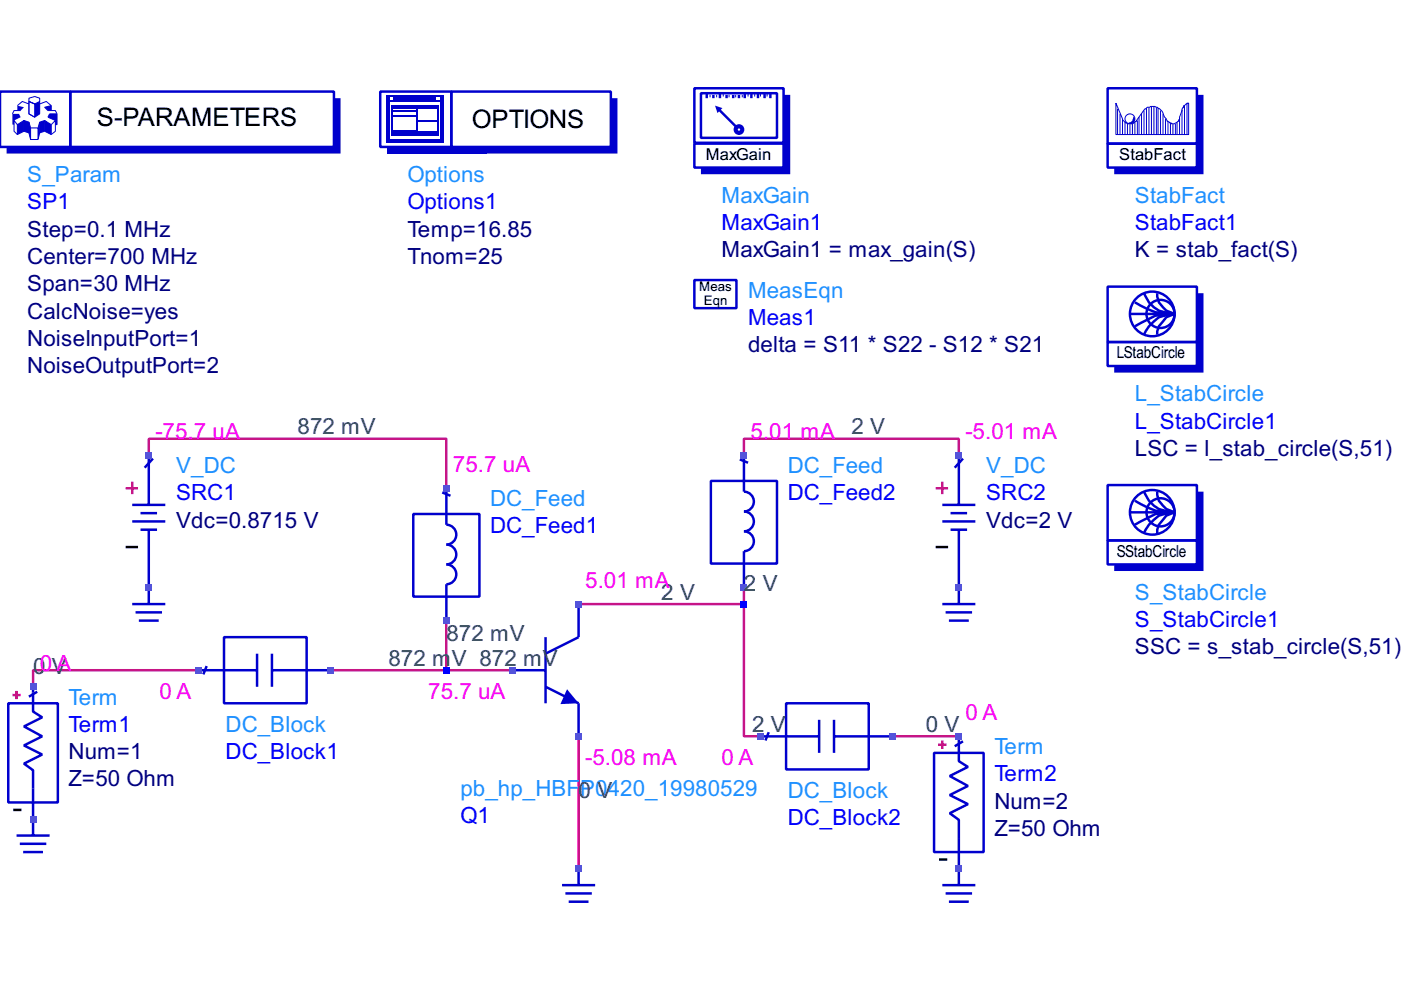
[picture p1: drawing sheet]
<svg xmlns="http://www.w3.org/2000/svg" width="297mm" height="210mm" viewBox="0 0 297 210" stroke-linecap="round" stroke-linejoin="round" font-family="sans-serif">
<path d="M31.5 96.5v-3.5h63.1v10.5M157.7 96.5v-3.5h45.6v3.5M94.6 131.6v10.5M122.7 128.1h35M157.7 128.1v28h3.5M157.7 124.6v3.5M42.1 142.1h-35.1v3.5M70.1 142.1h38.6M122.7 156.1v28.1M189.3 156.1h14" fill="none" stroke="#c71585" stroke-width=".53"/>
<g fill="none" stroke="#0000cd" stroke-width=".53">
<path d="M156.9 97.4l1.7 .7M157.7 96.5v7.7a2.1 2.1 0 0 1 2.1 2.1 2.1 2.1 0 0 1-2.1 2.1 2.1 2.1 0 0 1 2.1 2.2 2.1 2.1 0 0 1-2.1 2.1 2.1 2.1 0 0 1 2.1 2.1 2.1 2.1 0 0 1-2.1 2.1v7.7M87.6 109h14v17.5h-14zM93.8 104.4l1.7 .7M94.6 103.5v7.8a2.1 2.1 0 0 1 2.1 2.1 2.1 2.1 0 0 1-2.1 2.1 2.1 2.1 0 0 1 2.1 2.1 2.1 2.1 0 0 1-2.1 2.1 2.1 2.1 0 0 1 2.1 2.1 2.1 2.1 0 0 1-2.1 2.1v7.7M150.7 102h14v17.5h-14zM47.5 135.1h17.5v14h-17.5zM54.5 138.6v7M57.7 138.6v7M115.7 135.1v14M122.7 128.1v7l-7 3.5M42.1 142.1h12.4"/>
<path d="M43.8 141.2l-.7 1.8M57.7 142.1h12.4M108.7 142.1h7M115.7 145.6l7 3.5v7M161.2 156.1h12.5M163 155.2l-.7 1.8M166.7 149.1h17.5v14h-17.5zM173.7 152.6v7M176.8 156.1h12.5M176.8 152.6v7M119.2 187.7h7M119.9 189.4h5.6"/>
<path d="M120.6 191.2h4.2M122.7 184.2v3.5"/>
</g>
<path d="M120.2 146.1l2.5 3-3.9 .2z" fill="#0000cd"/>
<g fill="none" stroke="#0000cd" stroke-width=".53">
<path d="M147.2 59.4h8.9v5.9h-8.9zM31.5 96.5v10.5M32.4 97.2l-1.7 2M203.3 96.5v10.5M204.2 97.2l-1.8 2M28 110.6h7.1M28 107h7.1M29.8 112.3h3.5M29.8 108.8h3.5M31.5 112.3v15.8M199.8 110.6h7M199.8 107h7"/>
<path d="M201.5 112.3h3.5M201.5 108.8h3.5M203.3 112.3v15.8M234.8 114.6h19v5.1h-19zM234.8 102.8h19v11.8h-19zM239.6 108.6h9.4M240.6 106.2l2.7 1.4 1.7 .7 4 .3M242.5 104.2a6.1 6.1 0 0 0 4.4 4.1l2.1 .3M245.4 104.2v.7a4.9 4.9 0 0 0 3.6 3.7M249 108.6l-1.7 .7-1.6 2-.3 1v.7M249 108.6l-3.3 .7a8.5 8.5 0 0 0-3.2 3.7M249 108.6l-4 .4-4.4 2.3"/>
<path d="M28 128.1h7.1M28.7 129.8h5.6M29.4 131.6h4.2M199.8 128.1h7M200.5 129.8h5.6M201.2 131.6h4.2M1.8 149.1h10.5v21h-10.5zM7 145.6v5.3l1.9 1.2-3.8 1.9 3.8 2.1-3.8 2 3.8 1.9-3.8 1.9 1.9 1.4v13.9M7.9 146.7l-1.8 1M198 159.6h10.6v21.1h-10.6zM203.3 156.1v5.3l1.9 1.2-3.8 1.9 3.8 2.1-3.8 2 3.8 1.9-3.8 1.9 1.9 1.4v13.9M204.2 157.2l-1.8 1"/>
<path d="M3.5 177.2h7M4.2 178.9h5.6M4.9 180.7h4.2M199.8 187.7h7M200.5 189.4h5.6M201.2 191.2h4.2"/>
<circle cx="244.3" cy="108.6" r="4.7"/>
<circle cx="246.1" cy="108.6" r="2.98"/>
</g>
<path d="M26.6 116h2.7M198.4 116h2.6M2.8 171.7h1.8M199.1 182.2h1.7" fill="none" stroke="#000" stroke-width=".53"/>
<path d="M26.6 103.5h2.7M28 102.1v2.7M198.4 103.5h2.6M199.8 102.1v2.7M2.6 147.4h1.8M3.5 146.5v1.7M198.9 157.9h1.8M199.8 157v1.8" fill="none" stroke="#ff4500" stroke-width=".53"/>
<path d="M156.2 59.7v5.6" fill="none" stroke="#0000cd" stroke-width=".21"/>
<path d="M236.2 119.7h17.6v-15.5h1.4v16.9h-19z" fill="#0000cd"/>
<g fill="none" stroke="#0000cd" stroke-width=".53">
<path d="M234.8 72.5h19v5.1h-19zM234.8 60.8h19v11.7h-19zM239.6 66.6h9.4M240.6 64.1l2.7 1.4 1.7 .7 4 .4M242.5 62.2a6.1 6.1 0 0 0 4.4 4l2.1 .4M245.4 62.2v.7a4.9 4.9 0 0 0 3.6 3.7M249 66.6l-1.7 .7-1.6 1.9-.3 1v.7M249 66.6l-3.3 .7a8.5 8.5 0 0 0-3.2 3.6M249 66.6l-4 .3-4.4 2.3"/>
<circle cx="244.3" cy="66.6" r="4.7"/>
<circle cx="246.1" cy="66.6" r="2.98"/>
</g>
<path d="M236.2 77.6h17.6v-15.4h1.4v16.8h-19z" fill="#0000cd"/>
<g fill="none" stroke="#0000cd" stroke-width=".21">
<path d="M236.6 21.9l1.4 3.5a2.24 2.24 0 0 0 2.1 .8l.9-.5 1.7-2.6 .6-.4h.5a1.5 1.5 0 0 1 1.7 .2 2.53 2.53 0 0 1 1.4 1.9l.4 .4 .2 .5 .5 .2v.2h.3v.1h.7l.4-.1 .5-.4v-.3h.2v-.6l.5-1.7 .2-.4h.2v-.3l.7-.4v-.1h.3v6.6h-15.4zM236.9 23.1v5.4M237.5 24.1v4.4M238 25.4v3.1M238.5 25.9v2.6M239 26.2v2.3M239.6 26.4v2.1M240.1 26.2v2.3M240.6 25.9v2.6M241.1 25.5v3M241.5 24.8v3.7M242 24.1v4.4"/>
<path d="M242.5 23.4v5.1M243.1 22.9v5.6M243.6 22.7v5.8M244.1 22.6v5.9M244.7 22.6v5.9M245.2 22.7v5.8M245.5 22.9v5.6M246.1 23.4v5.1M246.6 24.1v4.4M247.1 25.2v3.3M247.6 25.7v2.8M248.2 26.1v2.4"/>
<path d="M248.7 26.2v2.3M249.2 26.2v2.3M249.6 25.9v2.6M250.1 25v3.5M250.6 23.3v5.2M251.1 22.4v6.1M251.7 22v6.5"/>
<circle cx="239.6" cy="25.2" r="1.05"/>
</g>
<path d="M234.8 18.7h19v11.8h-19zM234.8 30.5h19v5h-19z" fill="none" stroke="#0000cd" stroke-width=".53"/>
<g fill="#0000cd">
<path d="M238.9 26.1h.3a1.14 1.14 0 0 0 1.1-1.3l.1-.1 .2 .3a1.37 1.37 0 0 1-.7 1.2h-.9z"/>
<path d="M236.2 35.5h17.6v-15.4h1.4v16.8h-19z"/>
</g>
<path d="M147.2 18.7h18.9v11.6h-18.9zM148.6 19.8h16.1v9.4h-16.1zM147.2 30.5h18.9v5h-18.9zM152.3 23.1l3.8 3.8" fill="none" stroke="#0000cd" stroke-width=".53"/>
<circle cx="156.7" cy="27.5" r=".7" fill="none" stroke="#0000cd" stroke-width=".88" stroke-linecap="butt"/>
<path d="M151.6 22.4l1.6 .5-1.1 1.1z" fill="#0000cd"/>
<path d="M153.3 19.9v.6M158.6 19.9v.6M160 19.9v.6M161.2 19.9v.6M162.6 19.9v.6M150.5 20.1v.5M151.9 20.1v.5M154.6 20.1v.5M156 20.1v.5M157.4 20.1v.5" fill="none" stroke="#0000cd" stroke-width=".21"/>
<path d="M149.8 19.9v.9M152.6 19.9v.9M157.9 19.9v.9M159.3 19.9v.9M160.7 19.9v.9M162.1 19.9v.9M163.3 19.9v.9M151.2 20.1v.7M154 20.1v.7M155.4 20.1v.7M156.7 20.1v.7" fill="none" stroke="#0000cd" stroke-width=".53"/>
<path d="M148.6 35.5h17.5v-15.4h1.4v16.8h-18.9z" fill="#0000cd"/>
<path d="M80.6 19.4h15.1v11.8h-15.1zM95.7 19.4h33.8v11.8h-33.8z" fill="none" stroke="#0000cd" stroke-width=".53"/>
<g fill="#0000cd">
<path d="M83.2 20.5h9.2v.7h-9.2z"/>
<path d="M81.8 20.5h.7v9.1h-.7z"/>
<path d="M93.4 20.5h.7v9.1h-.7z"/>
</g>
<path d="M81.8 20.3h12.3M82.5 21.3h10.9" fill="none" stroke="#0000cd" stroke-width=".35"/>
<g fill="#0000cd">
<path d="M82.2 31.2h21v1.4h-21z"/>
<path d="M103.2 31.2h26.3v-10.4h1.4v11.8h-27.7z"/>
</g>
<path d="M82.9 22.6h10.2" fill="none" stroke="#0000cd" stroke-width=".35"/>
<path d="M81.8 29.6h12.3v.7h-12.3z" fill="#0000cd"/>
<path d="M82.9 22.9h10.2M88.5 23.1v5.4" fill="none" stroke="#0000cd" stroke-width=".35"/>
<g fill="#0000cd">
<path d="M88.7 27.8h4v.7h-4z"/>
<path d="M83.2 27.5h5.1v1h-5.1z"/>
</g>
<path d="M83.1 22.7v6.2M83.2 28.7h9.5M83.2 24.7h5.1M83.2 23.6h5.1M88.7 25.7h4M92.9 22.7v6.2" fill="none" stroke="#0000cd" stroke-width=".35"/>
<path d="M0 19.4h14.9v11.8h-14.9zM14.9 19.4h55.9v11.8h-55.9z" fill="none" stroke="#0000cd" stroke-width=".53"/>
<g fill="none" stroke="#0000cd" stroke-width=".21">
<path d="M3.7 26.4l1.4-.9v2.3l-1.4 .7zM3.7 26.4l-.7-.9v2.3l.7 .7M4.4 23.4h-1.4l-.4 .7M5.1 25.5l1 .4v2.3l-1-.4M6.1 20.8l1.3-.3 1 .3v.7l-1 .5-1.3-.5zM6.1 21.5v2.6l1.3 .7 1-.7v-2.6M6.1 22l-1.4-.5-1 .9M6.1 28.2l.4 1.4M6.1 25.9l.4 1.2M6.5 29.6h1.6M6.5 27.1v2.5M6.5 27.1h1.6"/>
<path d="M8.1 27.1v2.5M8.4 22l1.4-.5 1.1 .9M8.4 28.2l-.3 1.4M8.4 25.9l-.3 1.2M9.5 25.5l1.4 .9v2.1l-1.4-.7zM9.5 25.5l-1.1 .4v2.3l1.1-.4M10.9 23.4v-1l-1.4 .3 .7 .7h1.5l.4 .7M10.9 26.4l.8-.9v2.3l-.8 .7M12.1 24.1v2.3h-.4M12.1 24.1h-1.6l-.3 .7 1.5 .7"/>
</g>
<g fill="#0000cd">
<path d="M1.4 31.2h69.4v-10.4h1.4v11.8h-70.8z"/>
<path d="M7.4 22l1-.5v2.6l-1 .7z"/>
</g>
<path d="M6.1 21.5l1.3 .5v2.8l-1.3-.7zM6.1 21.5l1.3 .5" fill="none" stroke="#0000cd" stroke-width=".21"/>
<path d="M8.2 25.9v3.7" fill="none" stroke="#0000cd" stroke-width=".35"/>
<g fill="#0000cd">
<path d="M3.7 26.4l1.4-.9v2.3l-1.4 .7z"/>
<path d="M8.4 25.9l1.1-.4v2.3l-1.1 .4z"/>
<path d="M9.5 25.5l1.4 .9v2.1l-1.4-.7z"/>
<path d="M10.5 24.1h1.6v2.3h-.4v-.9l-1.5-.7z"/>
<path d="M9.5 22.7l1.4-.3v1h-.7z"/>
<path d="M5.1 25.5l1 .4 .4 1.2v2.5l-.4-1.4-1-.4z"/>
<path d="M3.7 22.4l1.4 .3-.7 .7h-.7z"/>
<path d="M2.6 24.1h1.4l.4 .7-1.4 .7v.9h-.4z"/>
</g>
<g fill="#4169e1">
<path d="M6.3 172.9h1.4v1.5h-1.4z"/>
<path d="M6.3 144.9h1.4v1.4h-1.4z"/>
<path d="M30.8 123.9h1.4v1.4h-1.4z"/>
<path d="M30.8 95.8h1.4v1.4h-1.4z"/>
<path d="M41.4 141.4h1.4v1.4h-1.4z"/>
<path d="M69.4 141.4h1.4v1.4h-1.4z"/>
</g>
<path d="M93.9 141.4h1.4v1.4h-1.4z" fill="#00f"/>
<g fill="#4169e1">
<path d="M93.9 130.9h1.4v1.4h-1.4z"/>
<path d="M93.9 102.8h1.4v1.4h-1.4z"/>
<path d="M108 141.4h1.4v1.4h-1.4z"/>
<path d="M122 183.5h1.4v1.4h-1.4z"/>
<path d="M122 155.4h1.4v1.4h-1.4z"/>
<path d="M122 127.4h1.4v1.4h-1.4z"/>
</g>
<path d="M157 127.4h1.4v1.4h-1.4z" fill="#00f"/>
<g fill="#4169e1">
<path d="M157 123.9h1.4v1.4h-1.4z"/>
<path d="M157 95.8h1.4v1.4h-1.4z"/>
<path d="M160.5 155.4h1.4v1.4h-1.4z"/>
<path d="M188.6 155.4h1.4v1.4h-1.4z"/>
<path d="M202.6 183.5h1.4v1.4h-1.4z"/>
<path d="M202.6 155.4h1.4v1.4h-1.4z"/>
<path d="M202.6 123.9h1.4v1.4h-1.4z"/>
<path d="M202.6 95.8h1.4v1.4h-1.4z"/>
</g>
<g font-size="5.4">
<text x="20.5" y="26.7">S-PARAMETERS</text>
<text x="100.1" y="27.1">OPTIONS</text>
</g>
<g font-size="4.7" fill="#1e90ff">
<text x="5.8" y="38.6">S_Param</text>
<text x="86.4" y="38.6">Options</text>
<text x="153" y="43">MaxGain</text>
<text x="240.6" y="43">StabFact</text>
<text x="158.6" y="63.2">MeasEqn</text>
<text x="240.6" y="85.1">L_StabCircle</text>
<text x="37.3" y="100.3">V_DC</text>
<text x="167" y="100.3">DC_Feed</text>
<text x="209.1" y="100.3">V_DC</text>
<text x="103.9" y="107.3">DC_Feed</text>
<text x="240.6" y="127.1">S_StabCircle</text>
<text x="14.5" y="149.4">Term</text>
<text x="47.8" y="155.2">DC_Block</text>
<text x="210.8" y="159.9">Term</text>
<text x="97.6" y="168.7">pb_hp_HBF</text>
<text x="123" y="168.7">P0420_19980529</text>
<text x="167" y="169.2">DC_Block</text>
</g>
<g font-size="4.7" fill="#00f">
<text x="5.8" y="44.4">SP1</text>
<text x="86.4" y="44.4">Options1</text>
<text x="153" y="48.8">MaxGain1</text>
<text x="240.6" y="48.8">StabFact1</text>
<text x="158.6" y="68.9">Meas1</text>
<text x="240.6" y="90.9">L_StabCircle1</text>
<text x="37.3" y="106.1">SRC1</text>
<text x="167" y="106.1">DC_Feed2</text>
<text x="209.1" y="106.1">SRC2</text>
<text x="103.9" y="113.1">DC_Feed1</text>
<text x="240.6" y="132.9">S_StabCircle1</text>
<text x="14.5" y="155.2">Term1</text>
<text x="47.8" y="161">DC_Block1</text>
<text x="210.8" y="165.7">Term2</text>
<text x="97.6" y="174.5">Q1</text>
<text x="167" y="175">DC_Block2</text>
</g>
<g font-size="4.7" fill="#000080">
<text x="5.8" y="50.2">Step=0.1 MHz</text>
<text x="86.4" y="50.2">Temp=16.85</text>
<text x="5.8" y="56">Center=700 MHz</text>
<text x="86.4" y="56">Tnom=25</text>
<text x="153" y="54.6">MaxGain1 = max_gain(S)</text>
<text x="240.6" y="54.6">K = stab_fact(S)</text>
<text x="5.8" y="61.8">Span=30 MHz</text>
<text x="5.8" y="67.5">CalcNoise=yes</text>
<text x="5.8" y="73.3">NoiseInputPort=1</text>
<text x="158.6" y="74.7">delta = S11 * S22 - S12 * S21</text>
<text x="5.8" y="79.1">NoiseOutputPort=2</text>
<text x="240.6" y="96.6">LSC = l_stab_circle(S,51)</text>
<text x="37.3" y="111.9">Vdc=0.8715 V</text>
<text x="209.1" y="111.9">Vdc=2 V</text>
<text x="240.6" y="138.7">SSC = s_stab_circle(S,51)</text>
<text x="14.5" y="161">Num=1</text>
<text x="14.5" y="166.7">Z=50 Ohm</text>
<text x="210.8" y="171.5">Num=2</text>
<text x="210.8" y="177.3">Z=50 Ohm</text>
</g>
<g font-size="4.7" fill="#f0f">
<text x="32.9" y="93.1">-75.7 uA</text>
<text x="159.1" y="93.1">5.01 mA</text>
<text x="204.7" y="93.1">-5.01 mA</text>
<text x="96" y="100.1">75.7 uA</text>
<text x="124.1" y="124.7">5.01 mA</text>
<text x="33.8" y="148.2">0 A</text>
<text x="90.8" y="148.2">75.7 uA</text>
<text x="204.7" y="152.7">0 A</text>
<text x="124.1" y="162.2">-5.08 mA</text>
<text x="153" y="162.2">0 A</text>
</g>
<g font-size="4.7" fill="#2f4f4f">
<text x="63.1" y="92.1">872 mV</text>
<text x="180.5" y="92.1">2 V</text>
<text x="157.7" y="125.4">2 V</text>
<text x="140.2" y="127.1">2 V</text>
<text x="94.6" y="135.9">872 mV</text>
<text x="7" y="142.9">00VA</text>
<text x="82.4" y="141.2">872 m</text>
<text x="95.8" y="141.2">V 872 mV</text>
<text x="159.5" y="155.2">2 V</text>
<text x="196.3" y="155.2">0 V</text>
<text x="122.7" y="169.2">0 V</text>
</g>
<g font-size="3.5">
<text x="149.7" y="34">MaxGain</text>
<text x="237.3" y="34">StabFact</text>
<text x="236.8" y="75.9">LStabCircle</text>
<text x="236.8" y="118.1">SStabCircle</text>
</g>
<g font-size="2.8">
<text x="148.3" y="61.8">Meas</text>
<text x="149.2" y="64.6">Eqn</text>
</g>
</svg>
